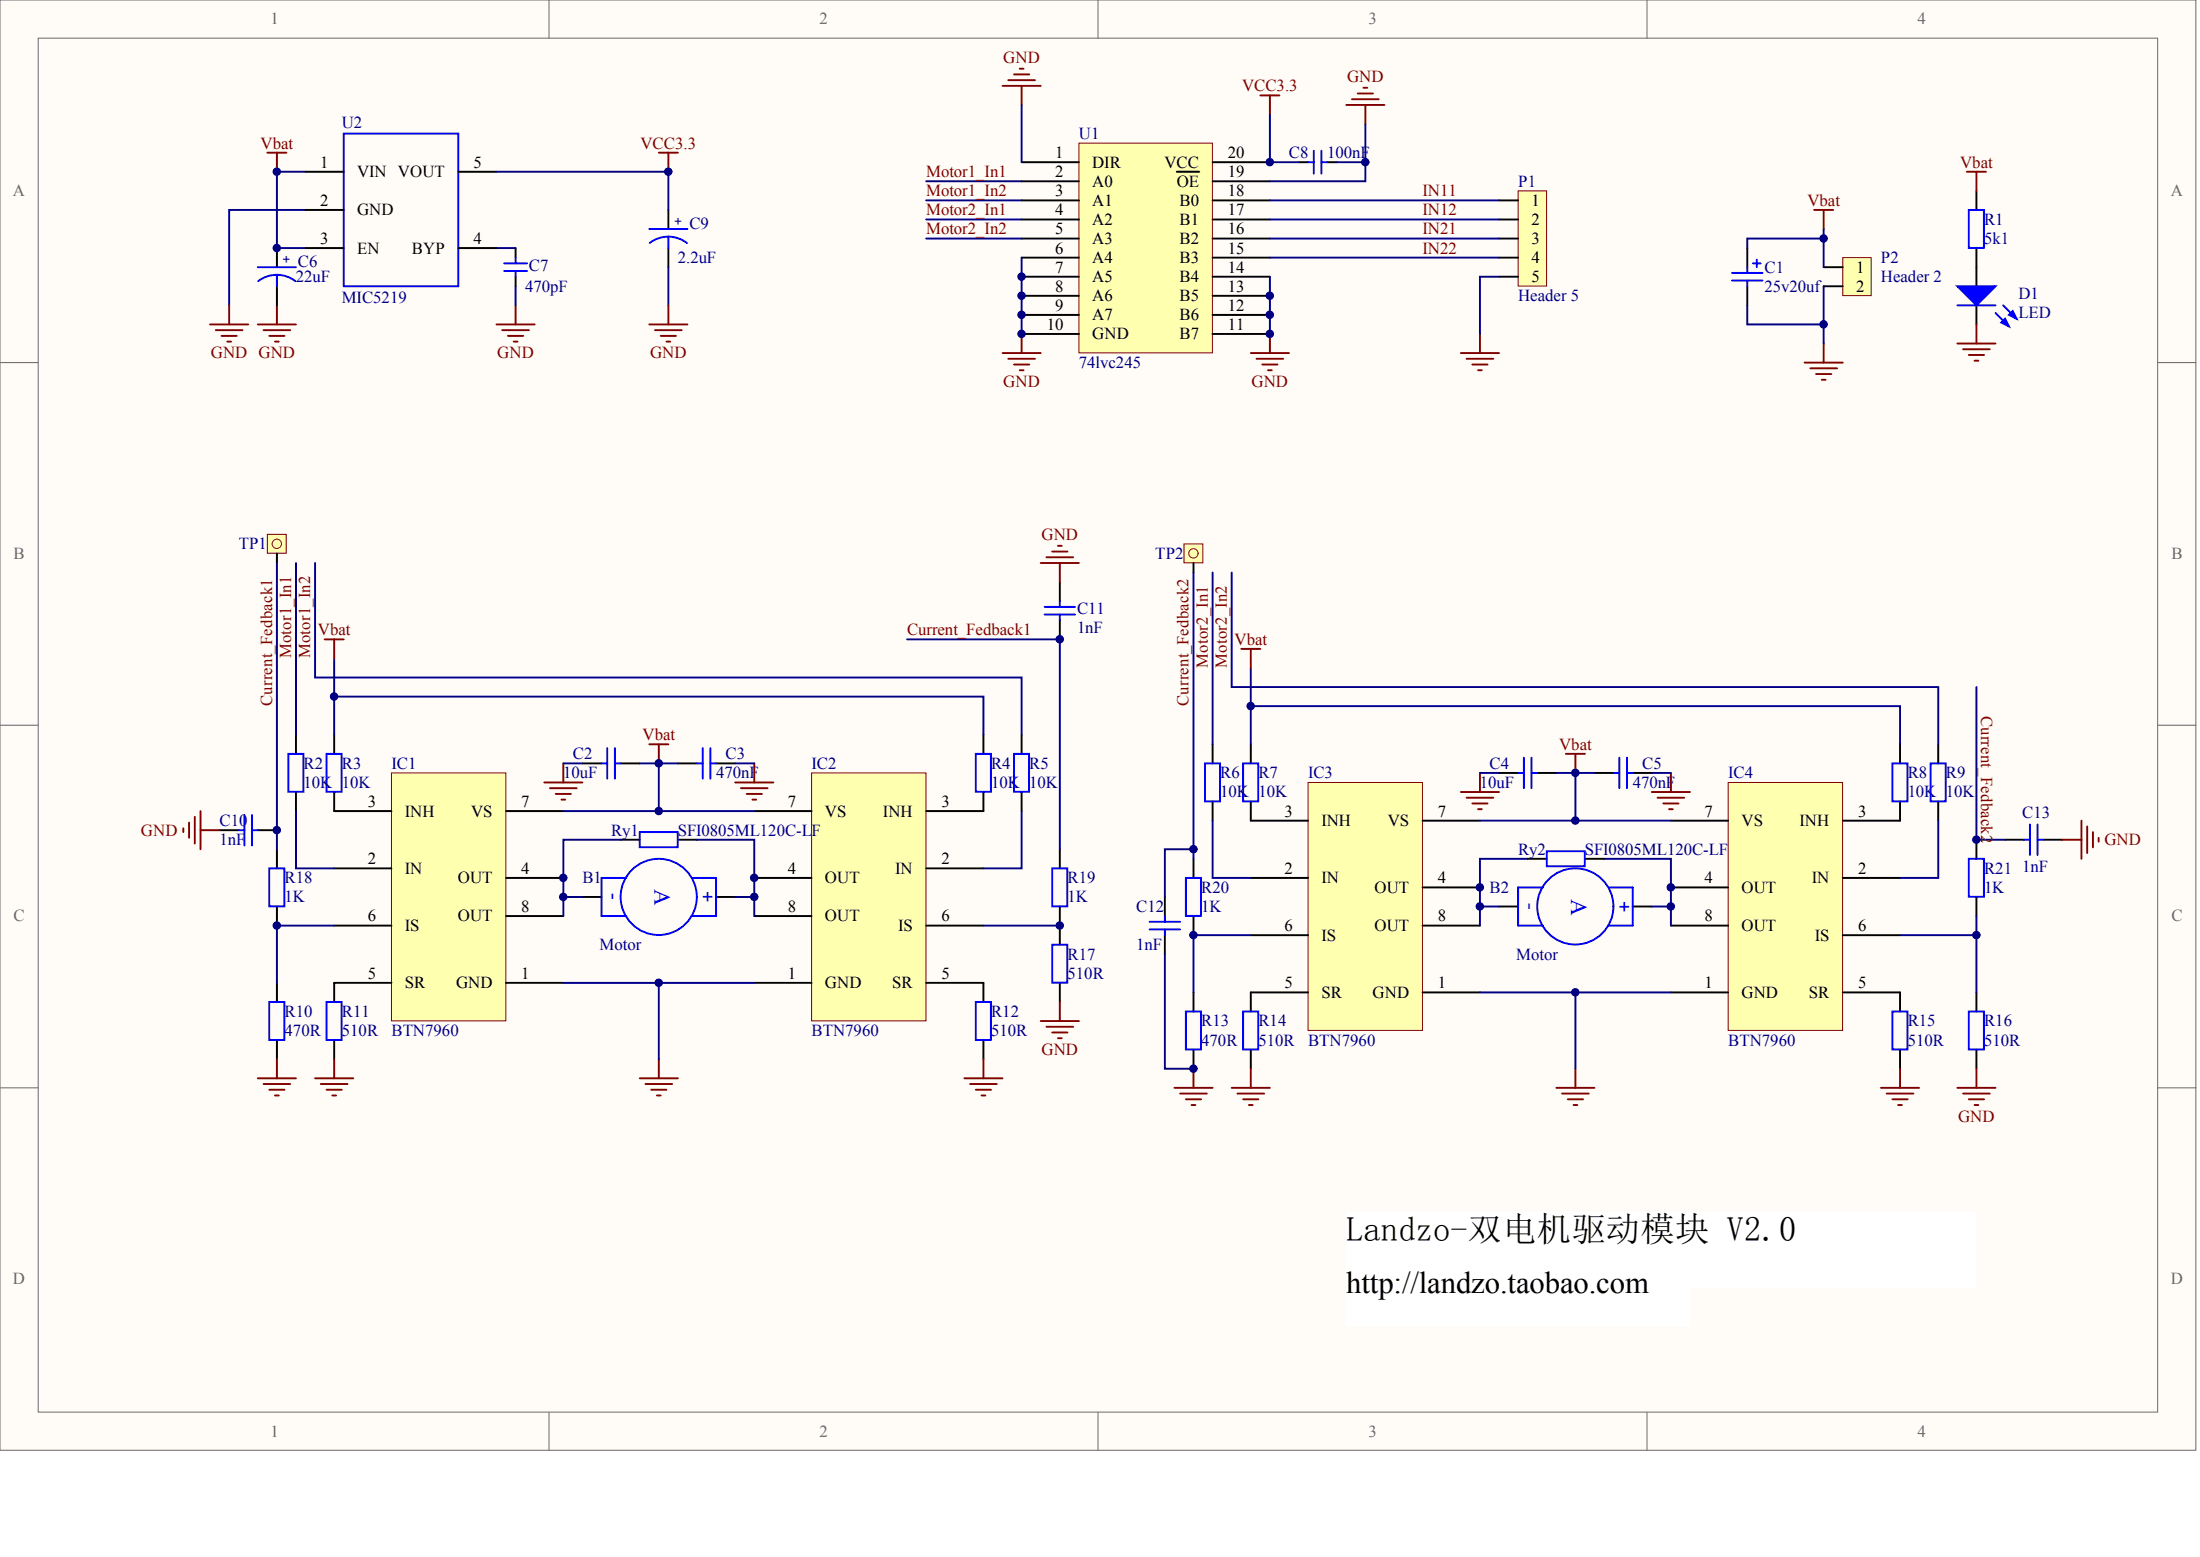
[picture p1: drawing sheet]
<svg xmlns="http://www.w3.org/2000/svg" width="840mm" height="594mm" viewBox="0 0 840 594" stroke-linecap="round" stroke-linejoin="round" font-family="sans-serif">
<g fill="#fffcf8" stroke="#696969" stroke-width=".38">
<path d="M0 0h838v553.4h-838z"/>
<path d="M14.6 14.6h808.8v524.2h-808.8z"/>
</g>
<path d="M209.5 0v14.6M419 0v14.6M628.6 0v14.6M0 138.4h14.6M823.5 138.4h14.6M0 276.7h14.6M823.5 276.7h14.6M0 415.1h14.6M823.5 415.1h14.6M209.5 538.9v14.5M419 538.9v14.5M628.6 538.9v14.5" fill="none" stroke="#696969" stroke-width=".38"/>
<path d="M149.4 294.9h43.7v94.6h-43.7z" fill="#ffffb0" stroke="#800000" stroke-width=".38"/>
<path d="M127.5 309.5h21.9M193.1 309.5h21.9M127.5 331.3h21.9M193.1 335h21.9M127.5 353.2h21.9M193.1 349.5h21.9M127.5 375h21.9M193.1 375h21.9" fill="none" stroke="#000" stroke-width=".73"/>
<path d="M309.7 294.9h43.7v94.6h-43.7z" fill="#ffffb0" stroke="#800000" stroke-width=".38"/>
<g fill="none" stroke="#000" stroke-width=".73">
<path d="M666.8 94.7v7.2M666.8 109.2v7.3M113 280.4v7.2M127.5 280.4v7.2M222.3 291.3h7.3M236.9 291.3h7.2M258.7 291.3h7.3M273.3 291.3h7.3M375.3 280.4v7.2M389.9 280.4v7.2M113 302.2v7.3M127.5 302.2v7.3"/>
<path d="M287.9 309.5h21.8M375.3 302.2v7.3h-21.8M389.9 302.2v7.3M287.9 335h21.8M353.5 331.3h21.8M222.3 342.3h7.3M273.3 342.3h7.3M287.9 349.5h21.8M353.5 353.2h21.8M105.7 375v7.3M127.5 375v7.3M287.9 375h21.8"/>
<path d="M353.5 375h21.8v7.3M105.7 396.9v7.2M127.5 396.9v7.2M375.3 396.9v7.2"/>
</g>
<g fill="none" stroke="#800000" stroke-width=".73">
<path d="M207.7 298.6h14.6M215 291.3v7.3M247.8 284h7.3M251.4 284v7.3M280.6 298.6h14.6M287.9 291.3v7.3M209.9 300.7h10.2M212.1 302.9h5.8M214.3 305.1h1.4M282.8 300.7h10.2M285 302.9h5.8M287.1 305.1h1.5"/>
<path d="M98.4 411.4h14.6M100.6 413.6h10.2M102.8 415.8h5.8M104.9 418h1.5M105.7 404.1v7.3M120.2 411.4h14.6M122.4 413.6h10.2M124.6 415.8h5.9M126.8 418h1.5M127.5 404.1v7.3M244.1 411.4h14.6M246.3 413.6h10.2"/>
<path d="M248.5 415.8h5.8M250.7 418h1.5M251.4 404.1v7.3M368 411.4h14.6M370.2 413.6h10.2M372.4 415.8h5.8M374.6 418h1.5M375.3 404.1v7.3"/>
</g>
<path d="M127.5 265.8h247.8v14.6M215 291.3h7.3M244.1 291.3h14.6M251.4 291.3v18.2M280.6 291.3h7.3M113 309.5v21.8h14.5M215 309.5h72.9M389.9 309.5v21.8h-14.6M215 342.3h7.3M280.6 342.3h7.3M215 375h72.9M251.4 375v29.1" fill="none" stroke="#000080" stroke-width=".73"/>
<g fill="none" stroke="#00f" stroke-width=".73">
<path d="M670.5 99v2.9M661 104.1h11.7M661 107h11.7M666.8 101.9v2.2M666.8 107v2.2M669 100.5h2.9M110 287.6h5.8v14.5h-5.8zM124.6 287.6h5.8v14.5h-5.8zM229.6 291.3h2.2M231.8 285.5v11.6M234.7 285.5v11.6M234.7 291.3h2.2"/>
<path d="M266 291.3h2.2M268.2 285.5v11.6M271.1 291.3h2.2M271.1 285.5v11.6M372.4 287.6h5.8v14.5h-5.8zM387 287.6h5.7v14.5h-5.7zM239 335h-9.4v14.5h9.4M264.5 335h8.8v14.5h-9.5M102.8 382.3h5.7v14.5h-5.7zM124.6 382.3h5.8v14.5h-5.8zM372.4 382.3h5.8v14.5h-5.8z"/>
<circle cx="251.4" cy="342.2" r="14.5"/>
</g>
<path d="M579.4 72.8h10.8v36.4h-10.8z" fill="#ffffb0" stroke="#800000" stroke-width=".38"/>
<path d="M572.1 76.5h7.3M572.1 83.7h7.3M572.1 91h7.3M572.1 98.3h7.3M572.1 105.6h7.3" fill="none" stroke="#000" stroke-width=".73"/>
<path d="M703.3 98.3h10.8v14.5h-10.8z" fill="#ffffb0" stroke="#800000" stroke-width=".38"/>
<path d="M754.3 72.8v7.3M754.3 94.7v14.5M696 101.9h7.3M696 109.2h7.3M754.3 116.5v7.3" fill="none" stroke="#000" stroke-width=".73"/>
<g fill="none" stroke="#800000" stroke-width=".73">
<path d="M750.6 65.5h7.3M754.3 65.5v7.3M692.3 80.1h7.3M696 80.1v7.3M557.5 134.7h14.6M559.7 136.9h10.2M561.9 139.1h5.8M564.8 127.4v7.3M688.7 138.4h14.6M696 131.1v7.3M747 131.1h14.6M749.2 133.3h10.2"/>
<path d="M751.4 135.4h5.8M753.6 137.6h1.4M754.3 123.8v7.3M564.1 141.3h1.4M690.9 140.5h10.2M693.1 142.7h5.8M695.3 144.9h1.4"/>
</g>
<path d="M572.1 105.6h-7.3v21.8M696 109.2v21.9M113 214.8v65.6M120.2 214.8v43.7h269.7v21.9M127.5 251.2v29.2" fill="none" stroke="#000080" stroke-width=".73"/>
<path d="M751.4 80.1h5.7v14.5h-5.7zM747 116.5h14.6M761.6 119.4l5.1 5.1M764.5 116.5l5.1 5.1" fill="none" stroke="#00f" stroke-width=".73"/>
<g fill="#00f" stroke="#00f" stroke-width=".73">
<path d="M747 109.2h14.6l-7.3 7.3z"/>
<path d="M763.8 123.1l1.4-1.5 1.5 2.9z"/>
<path d="M766.7 120.1l1.4-1.4 1.5 2.9z"/>
</g>
<path d="M499.2 298.6h43.7v94.6h-43.7z" fill="#ffffb0" stroke="#800000" stroke-width=".38"/>
<path d="M477.4 313.1h21.8M542.9 313.1h21.9M477.4 335h21.8M542.9 338.6h21.9M477.4 356.8h21.8M542.9 353.2h21.9M477.4 378.7h21.8M542.9 378.7h21.9" fill="none" stroke="#000" stroke-width=".73"/>
<path d="M659.5 298.6h43.7v94.6h-43.7z" fill="#ffffb0" stroke="#800000" stroke-width=".38"/>
<g fill="none" stroke="#000" stroke-width=".73">
<path d="M462.8 284v7.3M477.4 284v7.3M572.1 294.9h7.3M586.7 294.9h7.3M608.5 294.9h7.3M623.1 294.9h7.3M725.1 284v7.3M739.7 284v7.3M462.8 305.8v7.3M477.4 305.8v7.3M637.7 313.1h21.8M725.1 305.8v7.3h-21.8"/>
<path d="M739.7 305.8v7.3M637.7 338.6h21.8M703.3 335h21.8M572.1 345.9h7.3M623.1 345.9h7.3M637.7 353.2h21.8M703.3 356.8h21.8M455.5 378.7v7.2M477.4 378.7v7.2M637.7 378.7h21.8M703.3 378.7h21.8v7.2M455.5 400.5v7.3"/>
<path d="M477.4 400.5v7.3M725.1 400.5v7.3"/>
</g>
<g fill="none" stroke="#800000" stroke-width=".73">
<path d="M123.9 243.9h7.3M127.5 243.9v7.3M473.7 247.6h7.3M477.4 247.6v7.3M564.8 294.9v7.3M597.6 287.6h7.3M601.2 287.6v7.3M637.7 294.9v7.3M557.5 302.2h14.6M559.7 304.4h10.2M561.9 306.6h5.8M564.1 308.8h1.4"/>
<path d="M630.4 302.2h14.6M632.6 304.4h10.2M634.8 306.6h5.8M637 308.8h1.4M448.2 415.1h14.6M450.4 417.3h10.2M452.6 419.4h5.8M455.5 407.8v7.3M470.1 415.1h14.5M472.3 417.3h10.2M474.4 419.4h5.9M477.4 407.8v7.3"/>
<path d="M594 415.1h14.5M596.1 417.3h10.2M598.3 419.4h5.9M601.2 407.8v7.3M717.8 415.1h14.6M720 417.3h10.2M722.2 419.4h5.9M725.1 407.8v7.3M454.8 421.6h1.4M476.6 421.6h1.5M600.5 421.6h1.5M724.4 421.6h1.5"/>
</g>
<g fill="none" stroke="#000080" stroke-width=".73">
<path d="M462.8 218.5v65.5M470.1 218.5v43.6h269.6v21.9M477.4 254.9v29.1M477.4 269.4h247.7v14.6M564.8 294.9h7.3M594 294.9h14.5M601.2 294.9v18.2M630.4 294.9h7.3M462.8 313.1v21.9h14.6M564.8 313.1h72.9M739.7 313.1v21.9h-14.6M564.8 345.9h7.3"/>
<path d="M630.4 345.9h7.3M564.8 378.7h72.9M601.2 378.7v29.1"/>
</g>
<g fill="none" stroke="#00f" stroke-width=".73">
<path d="M459.9 291.3h5.7v14.5h-5.7zM474.4 291.3h5.8v14.5h-5.8zM579.4 294.9h2.2M581.6 289.1v11.6M584.5 289.1v11.6M584.5 294.9h2.2M615.8 294.9h2.2M618 289.1v11.6M620.9 294.9h2.2M620.9 289.1v11.6M722.2 291.3h5.8v14.5h-5.8zM736.8 291.3h5.8v14.5h-5.8z"/>
<path d="M588.9 338.6h-9.5v14.6h9.5M614.4 338.6h8.7v14.6h-9.5M452.6 385.9h5.7v14.5h-5.7zM474.4 385.9h5.8v14.5h-5.8zM722.2 385.9h5.8v14.5h-5.8z"/>
<circle cx="601.2" cy="345.9" r="14.5"/>
</g>
<path d="M102 203.9h7.2v7.2h-7.2z" fill="#ffffb0" stroke="#800000" stroke-width=".38"/>
<path d="M105.7 211.2v3.6" fill="none" stroke="#000" stroke-width=".73"/>
<circle cx="105.6" cy="207.5" r="1.79" fill="none" stroke="#bf0000" stroke-width=".38"/>
<path d="M451.8 207.5h7.3v7.2h-7.3z" fill="#ffffb0" stroke="#800000" stroke-width=".38"/>
<path d="M116.6 65.5h14.6M174.9 65.5h14.6M105.7 94.7v7.2M116.6 80.1h14.6M116.6 94.7h14.6M174.9 94.7h14.6M196.8 94.7v3.6M255.1 80.1v7.3M255.1 94.7v7.2M105.7 109.2v7.3M196.8 105.6v3.6M455.5 214.8v3.7" fill="none" stroke="#000" stroke-width=".73"/>
<circle cx="455.5" cy="211.1" r="1.79" fill="none" stroke="#bf0000" stroke-width=".38"/>
<g fill="none" stroke="#00f" stroke-width=".73">
<path d="M131.2 51h43.7v58.2h-43.7zM196.8 98.3v2.2M247.8 87.4h14.6M255.1 90.3a11.6 11.6 0 0 1 7.1 2.4M255.1 90.3a11.6 11.6 0 0 0-7.2 2.4M255.1 90.3v4.4M98.4 101.9h14.6M105.7 104.9a11.6 11.6 0 0 1 7.1 2.4M105.7 104.9a11.6 11.6 0 0 0-7.2 2.4M105.7 104.9v4.3M192.4 100.5h8.7M192.4 103.4h8.7"/>
<path d="M196.8 103.4v2.2"/>
</g>
<g fill="none" stroke="#800000" stroke-width=".73">
<path d="M102 58.3h7.3M105.7 58.3v7.2M251.4 58.3h7.3M255.1 58.3v7.2M87.5 116.5v7.3M105.7 116.5v7.3M196.8 116.5v7.3M255.1 116.5v7.3M80.2 123.8h14.5M82.4 126h10.2M84.5 128.2h5.9M86.7 130.3h1.5"/>
<path d="M98.4 123.8h14.6M100.6 126h10.2M102.8 128.2h5.8M104.9 130.3h1.5M189.5 123.8h14.6M191.7 126h10.2M193.9 128.2h5.8M196 130.3h1.5M247.8 123.8h14.6M250 126h10.2M252.2 128.2h5.8M254.3 130.3h1.5"/>
</g>
<path d="M116.6 65.5h-10.9v29.2h10.9M189.5 65.5h65.6v14.6M353.5 76.5h36.4M353.5 69.2h36.4M116.6 80.1h-29.1v36.4M189.5 94.7h7.3M353.5 83.7h36.4M196.8 109.2v7.3M255.1 101.9v14.6" fill="none" stroke="#000080" stroke-width=".73"/>
<path d="M411.8 54.6h50.9v80h-50.9z" fill="#ffffb0" stroke="#800000" stroke-width=".38"/>
<g fill="none" stroke="#000" stroke-width=".73">
<path d="M389.9 61.9h21.9M389.9 69.2h21.9M389.9 76.5h21.9M449.1 65.5h8.6M462.8 61.9h21.8M462.8 69.2h21.8M462.8 76.5h21.8M495.6 61.9h3.6M506.5 61.9h3.6M389.9 83.7h21.9M389.9 91h21.9M389.9 98.3h21.9"/>
<path d="M462.8 83.7h21.8M462.8 91h21.8M462.8 98.3h21.8M389.9 105.6h21.9M389.9 112.9h21.9M462.8 105.6h21.8M462.8 112.9h21.8M389.9 120.1h21.9M389.9 127.4h21.9M462.8 120.1h21.8M462.8 127.4h21.8M404.5 222.1v7.3"/>
<path d="M404.5 236.7v7.2M83.8 316.8h7.3M98.4 316.8h7.3M105.7 324v7.3M236.9 320.4h7.2M258.7 320.4h7.3M404.5 324v7.3M455.5 327.7v7.3M583 327.7h7.3M604.9 327.7h7.3M754.3 320.4v7.3M765.2 320.4h7.3"/>
<path d="M779.8 320.4h7.3M105.7 345.9v7.3M404.5 345.9v14.6M444.6 342.3v7.2M444.6 356.8v7.3M455.5 349.5v7.3M754.3 342.3v7.2M404.5 375v7.3M754.3 378.7v7.2M754.3 400.5v7.3"/>
</g>
<g fill="none" stroke="#00f" stroke-width=".73">
<path d="M501.4 57.5v8.8M504.3 57.5v8.8M499.2 61.9h2.2M504.3 61.9h2.2M398.6 231.6h11.7M398.6 234.5h11.7M404.5 229.4v2.2M404.5 234.5v2.2M91.1 316.8h2.2M93.3 310.9v11.7M96.2 310.9v11.7M96.2 316.8h2.2"/>
<path d="M244.1 317.5h14.5v5.7h-14.5zM774.7 314.6v11.6M777.6 314.6v11.6M102.8 331.3h5.7v14.5h-5.7zM401.6 331.3h5.7v14.5h-5.7zM452.6 335h5.7v14.5h-5.7zM590.3 324.8h14.5v5.7h-14.5zM751.4 327.7h5.7v14.5h-5.7zM772.5 320.4h2.2M777.6 320.4h2.2M438.7 351.7h11.7M438.7 354.6h11.7"/>
<path d="M444.6 349.5v2.2M444.6 354.6v2.2M401.6 360.5h5.7v14.4h-5.7zM751.4 385.9h5.7v14.5h-5.7z"/>
</g>
<g fill="none" stroke="#800000" stroke-width=".73">
<path d="M382.6 32.8h14.6M384.8 30.6h10.2M387 28.4h5.8M389.2 26.2h1.4M389.9 32.8v7.2M481 36.4h7.3M484.6 36.4v7.3M516 37.9h10.2M518.2 35.7h5.8M520.3 33.5h1.5M513.8 40h14.6M521.1 40v7.3"/>
<path d="M382.6 134.7h14.6M384.8 136.9h10.2M387 139.1h5.8M389.9 127.4v7.3M477.4 134.7h14.5M479.5 136.9h10.2M481.7 139.1h5.9M484.6 127.4v7.3M389.2 141.3h1.4M483.9 141.3h1.5M397.2 214.8h14.6M399.4 212.6h10.2"/>
<path d="M401.6 210.4h5.8M403.7 208.3h1.5M404.5 214.8v7.3M70 316v1.5M72.1 313.9v5.8M74.3 311.7v10.2M76.5 309.5v14.5M76.5 316.8h7.3M794.4 313.1v14.6M796.6 315.3v10.2M798.7 317.5v5.8M800.9 319.7v1.4"/>
<path d="M787.1 320.4h7.3M397.2 389.6h14.6M399.4 391.8h10.2M401.6 394h5.8M403.7 396.1h1.5M404.5 382.3v7.3M747 415.1h14.6M749.2 417.3h10.2M751.4 419.4h5.8M754.3 407.8v7.3M753.6 421.6h1.4"/>
</g>
<g fill="none" stroke="#000080" stroke-width=".73">
<path d="M389.9 40v21.9M484.6 43.7v18.2h11M521.1 47.3v14.6M484.6 76.5h87.5M510.1 61.9h11v7.3h-36.5M353.5 91h36.4M389.9 98.3v29.1M484.6 91h87.5M484.6 83.7h87.5M484.6 98.3h87.5M696 91h-29.2v3.7M696 87.4v14.5"/>
<path d="M484.6 105.6v21.8M666.8 116.5v7.3h29.2M105.7 214.8v109.2M455.5 218.5v109.2M346.2 243.9h58.3v80.1M754.3 262.1v58.3h10.9M236.9 320.4h-21.9v29.1M266 320.4h21.9v29.1M455.5 324h-10.9v18.3M583 327.7h-18.2v25.5M612.2 327.7h25.5v25.5M127.5 353.2h-21.8v21.8"/>
<path d="M375.3 353.2h29.2M477.4 356.8h-21.9v21.9M754.3 349.5v7.3h-29.2M754.3 356.8v21.9M444.6 364.1v43.7h10.9"/>
</g>
<g fill="#fff" stroke="#fff" stroke-width=".38">
<path d="M513.8 462.4h240.4v29.1h-240.4z"/>
<path d="M513.8 482.8h131.1v23.2h-131.1z"/>
</g>
<g fill="#000080" stroke="#000080" stroke-width=".38">
<circle cx="105.6" cy="353.1" r="1.42"/>
<circle cx="105.6" cy="316.7" r="1.42"/>
<circle cx="105.6" cy="94.6" r="1.42"/>
<circle cx="105.6" cy="65.5" r="1.42"/>
<circle cx="127.5" cy="265.8" r="1.42"/>
<circle cx="215" cy="342.2" r="1.42"/>
<circle cx="215" cy="334.9" r="1.42"/>
<circle cx="251.4" cy="375" r="1.42"/>
<circle cx="251.4" cy="309.4" r="1.42"/>
<circle cx="251.4" cy="291.2" r="1.42"/>
<circle cx="255" cy="65.5" r="1.42"/>
<circle cx="287.8" cy="342.2" r="1.42"/>
<circle cx="287.8" cy="334.9" r="1.42"/>
<circle cx="389.9" cy="127.4" r="1.42"/>
<circle cx="389.9" cy="120.1" r="1.42"/>
<circle cx="389.9" cy="112.8" r="1.42"/>
<circle cx="389.9" cy="105.5" r="1.42"/>
<circle cx="404.4" cy="353.1" r="1.42"/>
<circle cx="404.4" cy="243.9" r="1.42"/>
<circle cx="455.5" cy="407.8" r="1.42"/>
<circle cx="455.5" cy="356.8" r="1.42"/>
<circle cx="455.5" cy="324" r="1.42"/>
<circle cx="477.3" cy="269.4" r="1.42"/>
<circle cx="484.6" cy="127.4" r="1.42"/>
<circle cx="484.6" cy="120.1" r="1.42"/>
<circle cx="484.6" cy="112.8" r="1.42"/>
<circle cx="484.6" cy="61.9" r="1.42"/>
<circle cx="521" cy="61.9" r="1.42"/>
<circle cx="564.8" cy="345.9" r="1.42"/>
<circle cx="564.8" cy="338.6" r="1.42"/>
<circle cx="601.2" cy="378.6" r="1.42"/>
<circle cx="601.2" cy="313.1" r="1.42"/>
<circle cx="601.2" cy="294.9" r="1.42"/>
<circle cx="637.6" cy="345.9" r="1.42"/>
<circle cx="637.6" cy="338.6" r="1.42"/>
<circle cx="695.9" cy="123.8" r="1.42"/>
<circle cx="695.9" cy="91" r="1.42"/>
<circle cx="754.3" cy="356.8" r="1.42"/>
<circle cx="754.3" cy="320.4" r="1.42"/>
</g>
<text font-size="13.1" x="513.8" y="473.7">Landzo-双电机驱动模块 V2.0</text>
<text font-size="11.7" x="513.8" y="493.2">http://landzo.taobao.com</text>
<g font-size="8.8" fill="#00f">
<text x="249.8" y="339.3" transform="rotate(90 249.8 339.3)">A</text>
<text x="599.6" y="343" transform="rotate(90 599.6 343)">A</text>
</g>
<g font-size="7.5" fill="#00f">
<text x="231.8" y="340.8" transform="rotate(90 231.8 340.8)">-</text>
<text x="267.5" y="340.1" transform="rotate(90 267.5 340.1)">+</text>
<text x="581.6" y="344.4" transform="rotate(90 581.6 344.4)">-</text>
<text x="617.3" y="343.7" transform="rotate(90 617.3 343.7)">+</text>
</g>
<g font-size="6.4" fill="#696969">
<text x="103.2" y="9.3">1</text>
<text x="312.7" y="9.3">2</text>
<text x="522.2" y="9.3">3</text>
<text x="731.8" y="9.3">4</text>
<text x="5" y="74.9">A</text>
<text x="828.5" y="74.9">A</text>
<text x="5.2" y="213.2">B</text>
<text x="828.7" y="213.2">B</text>
<text x="5.2" y="351.6">C</text>
<text x="828.7" y="351.6">C</text>
<text x="5" y="490">D</text>
<text x="828.5" y="490">D</text>
<text x="103.2" y="548.2">1</text>
<text x="312.7" y="548.2">2</text>
<text x="522.2" y="548.2">3</text>
<text x="731.8" y="548.2">4</text>
</g>
<g font-size="6.4" fill="#800000">
<text x="382.9" y="23.9">GND</text>
<text x="474" y="34.8">VCC3.3</text>
<text x="514.1" y="31.2">GND</text>
<text x="99.5" y="56.7">Vbat</text>
<text x="244.4" y="56.7">VCC3.3</text>
<text x="748.1" y="64">Vbat</text>
<text x="353.5" y="67.6">Motor1_In1</text>
<text x="353.5" y="74.9">Motor1_In2</text>
<text x="542.9" y="74.9">IN11</text>
<text x="353.5" y="82.2">Motor2_In1</text>
<text x="542.9" y="82.2">IN12</text>
<text x="689.8" y="78.5">Vbat</text>
<text x="353.5" y="89.4">Motor2_In2</text>
<text x="542.9" y="89.4">IN21</text>
<text x="542.9" y="96.7">IN22</text>
<text x="80.5" y="136.8">GND GND</text>
<text x="189.8" y="136.8">GND</text>
<text x="248.1" y="136.8">GND</text>
<text x="382.9" y="147.7">GND</text>
<text x="477.6" y="147.7">GND</text>
<text x="397.5" y="206">GND</text>
<text x="121.3" y="242.4">Vbat</text>
<text x="346.2" y="242.4">Current_Fedback1</text>
<text x="471.2" y="246">Vbat</text>
<text x="245.2" y="282.4">Vbat</text>
<text x="595" y="286.1">Vbat</text>
<text x="53.8" y="318.8">GND</text>
<text x="803.1" y="322.5">GND</text>
<text x="397.5" y="402.6">GND</text>
<text x="747.3" y="428.1">GND</text>
</g>
<g font-size="6.4" fill="#000080">
<text x="130.5" y="48.7">U2</text>
<text x="411.8" y="53">U1</text>
<text x="491.9" y="60.3">C8</text>
<text x="506.5" y="60.3">100nF</text>
<text x="579.4" y="71.2">P1</text>
<text x="263.1" y="87.3">C9</text>
<text x="757.2" y="85.8">R1</text>
<text x="757.2" y="93.1">5k1</text>
<text x="113.7" y="101.8">C6</text>
<text x="258.7" y="100.4">2.2uF</text>
<text x="717.8" y="100.4">P2</text>
<text x="113" y="107.7">22uF</text>
<text x="201.9" y="103.3">C7</text>
<text x="673.4" y="104">C1</text>
<text x="717.8" y="107.7">Header 2</text>
<text x="200.4" y="111.3">470pF</text>
<text x="673.4" y="111.3">25v20uf</text>
<text x="130.5" y="115.7">MIC5219</text>
<text x="579.4" y="114.9">Header 5</text>
<text x="770.3" y="114.2">D1</text>
<text x="770.3" y="121.5">LED</text>
<text x="411.8" y="140.4">74lvc245</text>
<text x="91.1" y="209.6">TP1</text>
<text x="440.9" y="213.2">TP2</text>
<text x="411" y="234.4">C11</text>
<text x="411" y="241.6">1nF</text>
<text x="115.9" y="293.3">R2</text>
<text x="130.5" y="293.3">R3</text>
<text x="149.4" y="293.3">IC1</text>
<text x="218.6" y="289.7">C2</text>
<text x="276.9" y="289.7">C3</text>
<text x="309.7" y="293.3">IC2</text>
<text x="378.2" y="293.3">R4</text>
<text x="392.8" y="293.3">R5</text>
<text x="568.4" y="293.3">C4</text>
<text x="626.8" y="293.3">C5</text>
<text x="215" y="297">10uF</text>
<text x="273.3" y="297">470nF</text>
<text x="465.7" y="297">R6</text>
<text x="480.3" y="297">R7</text>
<text x="499.2" y="297">IC3</text>
<text x="659.5" y="297">IC4</text>
<text x="728.1" y="297">R8</text>
<text x="742.6" y="297">R9</text>
<text x="115.9" y="300.6">10K</text>
<text x="130.5" y="300.6">10K</text>
<text x="378.2" y="300.6">10K</text>
<text x="392.8" y="300.6">10K</text>
<text x="465.7" y="304.3">10K</text>
<text x="480.3" y="304.3">10K</text>
<text x="564.8" y="300.6">10uF</text>
<text x="623.1" y="300.6">470nF</text>
<text x="728.1" y="304.3">10K</text>
<text x="742.6" y="304.3">10K</text>
<text x="83.8" y="315.2">C10</text>
<text x="771.8" y="312.3">C13</text>
<text x="83.8" y="322.5">1nF</text>
<text x="233.2" y="318.8">Ry1</text>
<text x="258.7" y="318.8">SFI0805ML120C-L</text>
<text x="309.8" y="318.8">F</text>
<text x="579.4" y="326.1">Ry2</text>
<text x="604.9" y="326.1">SFI0805ML120C-LF</text>
<text x="757.2" y="333.4">R21</text>
<text x="771.8" y="332.7">1nF</text>
<text x="108.6" y="337">R18</text>
<text x="222.3" y="337">B1</text>
<text x="407.4" y="337">R19</text>
<text x="458.4" y="340.7">R20</text>
<text x="568.4" y="340.7">B2</text>
<text x="757.2" y="340.7">1K</text>
<text x="108.6" y="344.3">1K</text>
<text x="407.4" y="344.3">1K</text>
<text x="433.6" y="348">C12</text>
<text x="458.4" y="348">1K</text>
<text x="228.8" y="362.5">Motor</text>
<text x="433.6" y="362.5">1nF</text>
<text x="407.4" y="366.2">R17</text>
<text x="578.7" y="366.2">Motor</text>
<text x="407.4" y="373.4">510R</text>
<text x="108.6" y="388">R10</text>
<text x="130.5" y="388">R11</text>
<text x="378.2" y="388">R12</text>
<text x="108.6" y="395.3">470R</text>
<text x="130.5" y="395.3">510R</text>
<text x="149.4" y="395.3">BTN7960</text>
<text x="309.7" y="395.3">BTN7960</text>
<text x="378.2" y="395.3">510R</text>
<text x="458.4" y="391.7">R13</text>
<text x="480.3" y="391.7">R14</text>
<text x="728.1" y="391.7">R15</text>
<text x="757.2" y="391.7">R16</text>
<text x="458.4" y="398.9">470R</text>
<text x="480.3" y="398.9">510R</text>
<text x="499.2" y="398.9">BTN7960</text>
<text x="659.5" y="398.9">BTN7960</text>
<text x="728.1" y="398.9">510R</text>
<text x="757.2" y="398.9">510R</text>
</g>
<g font-size="6.4">
<text x="122.1" y="64">1</text>
<text x="180.7" y="64">5</text>
<text x="402.7" y="60.3">1</text>
<text x="416.9" y="64">DIR</text>
<text x="444.4" y="64">VCC</text>
<text x="468.6" y="60.3">20</text>
<text x="136.3" y="67.6">VIN VOUT</text>
<text x="402.7" y="67.6">2</text>
<text x="416.9" y="71.2">A0</text>
<text x="449.1" y="71.2">OE</text>
<text x="468.6" y="67.6">19</text>
<text x="402.7" y="74.9">3</text>
<text x="468.6" y="74.9">18</text>
<text x="122.1" y="78.5">2</text>
<text x="136.3" y="82.2">GND</text>
<text x="402.7" y="82.2">4</text>
<text x="416.9" y="78.5">A1</text>
<text x="450.2" y="78.5">B0</text>
<text x="468.6" y="82.2">17</text>
<text x="584.5" y="78.5">1</text>
<text x="402.7" y="89.4">5</text>
<text x="416.9" y="85.8">A2</text>
<text x="450.2" y="85.8">B1</text>
<text x="468.6" y="89.4">16</text>
<text x="584.5" y="85.8">2</text>
<text x="122.1" y="93.1">3</text>
<text x="180.7" y="93.1">4</text>
<text x="416.9" y="93.1">A3</text>
<text x="450.2" y="93.1">B2</text>
<text x="584.5" y="93.1">3</text>
<text x="136.3" y="96.7">EN</text>
<text x="157.2" y="96.7">BYP</text>
<text x="402.7" y="96.7">6</text>
<text x="416.9" y="100.4">A4</text>
<text x="450.2" y="100.4">B3</text>
<text x="468.6" y="96.7">15</text>
<text x="584.5" y="100.4">4</text>
<text x="402.7" y="104">7</text>
<text x="416.9" y="107.7">A5</text>
<text x="450.2" y="107.7">B4</text>
<text x="468.6" y="104">14</text>
<text x="584.5" y="107.7">5</text>
<text x="708.4" y="104">1</text>
<text x="402.7" y="111.3">8</text>
<text x="468.6" y="111.3">13</text>
<text x="708.4" y="111.3">2</text>
<text x="402.7" y="118.6">9</text>
<text x="416.9" y="114.9">A6</text>
<text x="450.2" y="114.9">B5</text>
<text x="468.6" y="118.6">12</text>
<text x="399.5" y="125.9">10</text>
<text x="416.9" y="122.2">A7</text>
<text x="450.2" y="122.2">B6</text>
<text x="468.6" y="125.9">11</text>
<text x="416.9" y="129.5">GND</text>
<text x="450.2" y="129.5">B7</text>
<text x="140.4" y="307.9">3</text>
<text x="154.5" y="311.5">INH</text>
<text x="179.8" y="311.5">VS</text>
<text x="199" y="307.9">7</text>
<text x="300.7" y="307.9">7</text>
<text x="314.8" y="311.5">VS</text>
<text x="337" y="311.5">INH</text>
<text x="359.3" y="307.9">3</text>
<text x="490.2" y="311.5">3</text>
<text x="548.8" y="311.5">7</text>
<text x="650.5" y="311.5">7</text>
<text x="709.1" y="311.5">3</text>
<text x="504.3" y="315.2">INH</text>
<text x="529.6" y="315.2">VS</text>
<text x="664.6" y="315.2">VS</text>
<text x="686.8" y="315.2">INH</text>
<text x="140.4" y="329.8">2</text>
<text x="359.3" y="329.8">2</text>
<text x="154.5" y="333.4">IN</text>
<text x="199" y="333.4">4</text>
<text x="300.7" y="333.4">4</text>
<text x="341.7" y="333.4">IN</text>
<text x="490.2" y="333.4">2</text>
<text x="709.1" y="333.4">2</text>
<text x="174.8" y="337">OUT</text>
<text x="314.8" y="337">OUT</text>
<text x="504.3" y="337">IN</text>
<text x="524.6" y="340.7">OUT</text>
<text x="548.8" y="337">4</text>
<text x="650.5" y="337">4</text>
<text x="664.6" y="340.7">OUT</text>
<text x="691.5" y="337">IN</text>
<text x="199" y="348">8</text>
<text x="300.7" y="348">8</text>
<text x="140.4" y="351.6">6</text>
<text x="174.8" y="351.6">OUT</text>
<text x="314.8" y="351.6">OUT</text>
<text x="359.3" y="351.6">6</text>
<text x="548.8" y="351.6">8</text>
<text x="650.5" y="351.6">8</text>
<text x="154.5" y="355.2">IS</text>
<text x="342.7" y="355.2">IS</text>
<text x="490.2" y="355.2">6</text>
<text x="504.3" y="358.9">IS</text>
<text x="524.6" y="355.2">OUT</text>
<text x="664.6" y="355.2">OUT</text>
<text x="692.6" y="358.9">IS</text>
<text x="709.1" y="355.2">6</text>
<text x="140.4" y="373.4">5</text>
<text x="154.5" y="377.1">SR</text>
<text x="174" y="377.1">GND</text>
<text x="199" y="373.4">1</text>
<text x="300.7" y="373.4">1</text>
<text x="314.8" y="377.1">GND</text>
<text x="340.5" y="377.1">SR</text>
<text x="359.3" y="373.4">5</text>
<text x="490.2" y="377.1">5</text>
<text x="548.8" y="377.1">1</text>
<text x="650.5" y="377.1">1</text>
<text x="709.1" y="377.1">5</text>
<text x="504.3" y="380.7">SR</text>
<text x="523.8" y="380.7">GND</text>
<text x="664.6" y="380.7">GND</text>
<text x="690.3" y="380.7">SR</text>
</g>
<g font-size="6.3" fill="#800000">
<text x="111.1" y="251.2" transform="rotate(-90 111.1 251.2)">Motor1_In1</text>
<text x="118.4" y="251.2" transform="rotate(-90 118.4 251.2)">Motor1_In2</text>
<text x="460.9" y="254.9" transform="rotate(-90 460.9 254.9)">Motor2_In1</text>
<text x="468.2" y="254.9" transform="rotate(-90 468.2 254.9)">Motor2_In2</text>
<text x="103.8" y="269.4" transform="rotate(-90 103.8 269.4)">Current_Fedback1</text>
<text x="453.6" y="269.4" transform="rotate(-90 453.6 269.4)">Current_Fedback2</text>
<text x="756.1" y="273.1" transform="rotate(90 756.1 273.1)">Current_Fedback2</text>
</g>
<g font-size="5.2" fill="#000080">
<text x="257.3" y="86.2">+</text>
<text x="107.9" y="100.8">+</text>
</g>
</svg>
